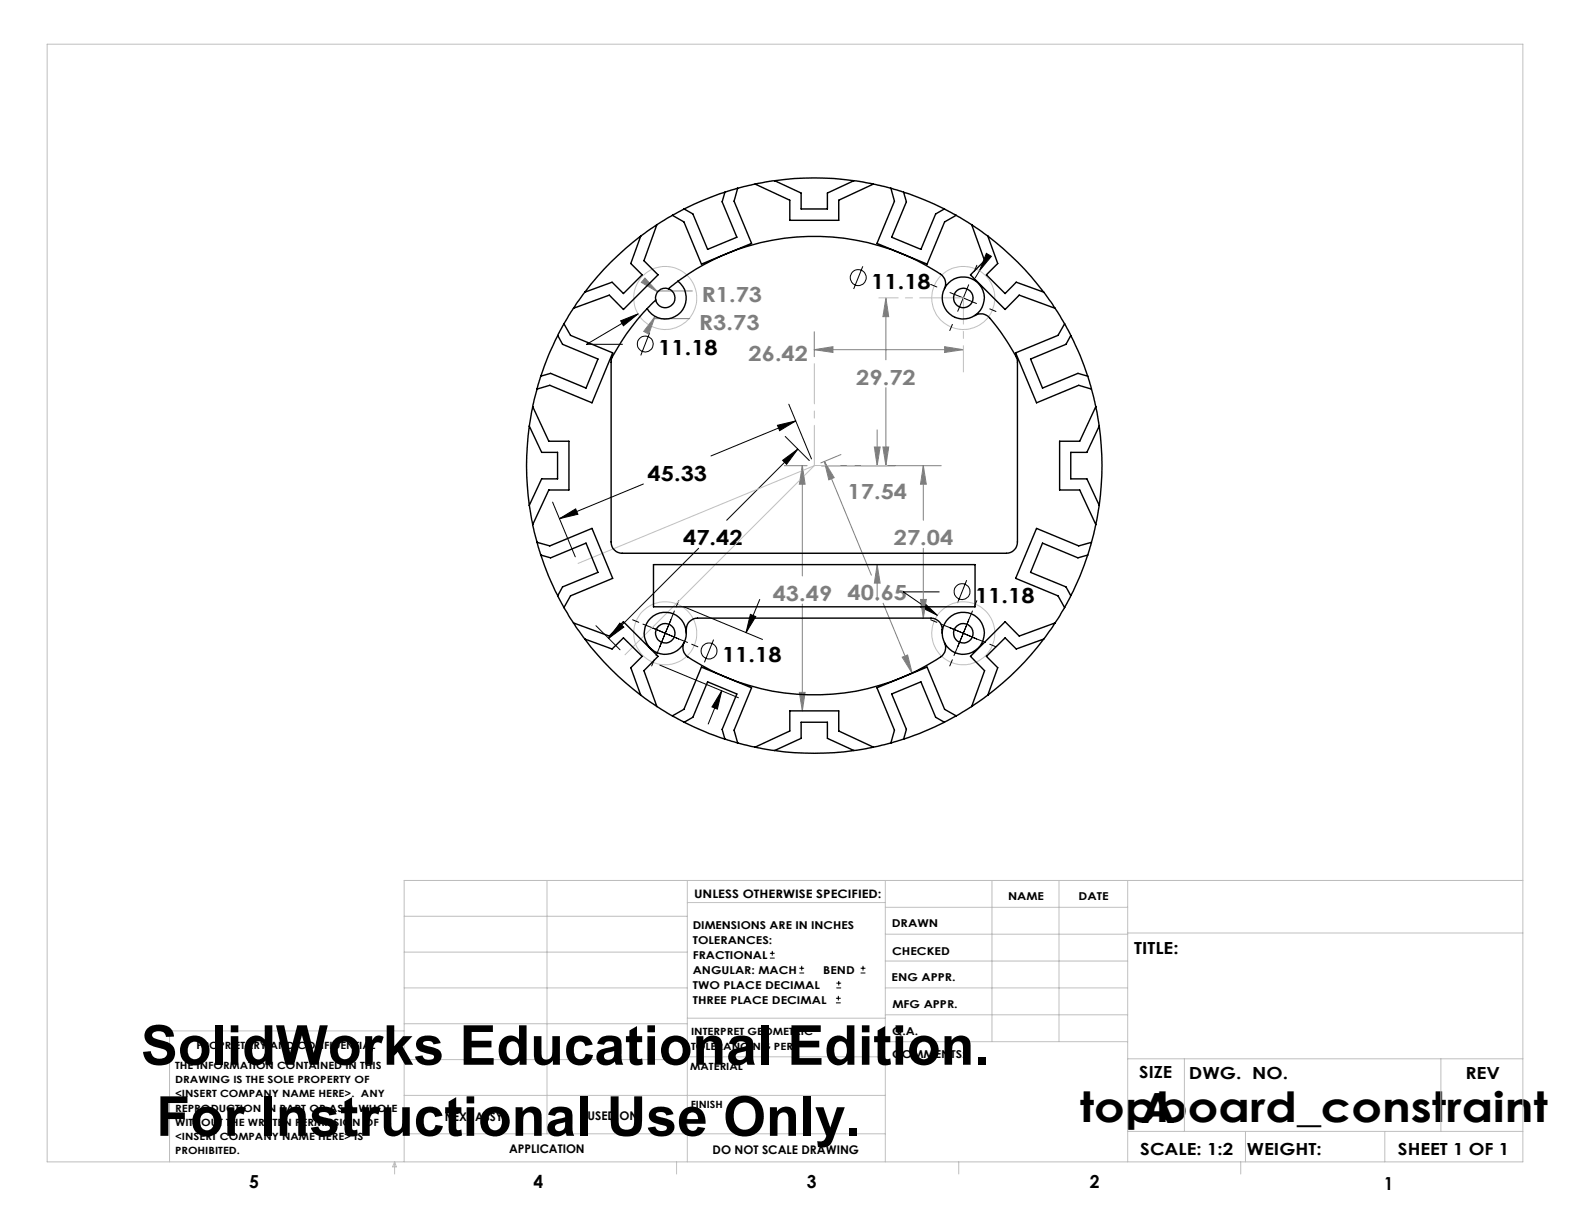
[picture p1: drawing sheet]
<svg xmlns="http://www.w3.org/2000/svg" width="279mm" height="216mm" viewBox="0 0 279 216" stroke-linecap="round" stroke-linejoin="round" font-family="sans-serif">
<g fill="none" stroke="#000" stroke-width=".18">
<path d="M110 56.9l3.1-1.3-2.6 2.1zM113.1 55.6l-9.1 5.4h6.3M115.2 58.9l-1.6 4.1M153 47.2l-1.7 4M165 50.4l1.1 .5M168.4 51.9l2.4 .9M168.8 57.5l-.4 1.1M170.8 52.8l-1 2.4M170.8 52.8l2.3 1M171.7 50.5l-.9 2.3M173.2 47l-.5 1.1M173.6 48l-.7 1.2"/>
<path d="M174.9 44.9l.9 .5-2.2 2.6zM175.5 54.8l1.1 .4M137.8 75.4l3.3-.8-2.9 1.7zM139.2 77.4l4.3 4.2M139.8 71.6l4.1 9.8M141.1 74.6l-15.1 6.2M141.4 79.6l-12.6 12.6M98 89l4 9.7M99.2 91.9l2.9-1.7 .3 1zM114.1 85.8l-14.9 6.1M123.9 97.2l-16 15.9M138.7 81.6l2.7-2-1.9 2.7z"/>
<path d="M105.7 110.9l4.2 4.3M109.9 110.5l.7 .7-2.7 1.9zM112.1 109.9l1.1 .4M114 110.6l3.9 1.7M116 116.9l-.5 1.1M117 117.9l13.9 5.8M117.9 112.3l-1.6 3.9M117.9 112.3l4 1.6M118.9 109.9l-1 2.4M119.6 108.3l-1.7 4M120.3 106.5l-.4 1.1M121.2 107.6l14 5.7"/>
<path d="M122.6 114.2l1.1 .5M126.5 113.4l-1.6 4M133 108.9l1 .4-1.7 2.8zM134.7 106.3l-2.4 5.8M163.8 106.8l2.4 2.3-3-1.5zM165 109.9l1.1 .4M166.5 104.9h-6.3l6 4.2M166.8 110.6l4 1.7M168.8 116.9l-.4 1.1M170.8 112.3l-1.7 3.9M170.8 112.3l3.9 1.6M171.4 102.8l-1.6 4.1"/>
<path d="M171.7 109.9l-.9 2.4M172.4 108.3l-1.6 4M173.2 106.5l-.5 1.1M175.5 114.2l1.1 .5M128 122.4l-.8 3.3-1-.4zM128 122.4l-2.4 5.9M136.5 169.8h.8M136.5 169h.8M136.9 168.6v.8M141.7 172.5h.9M141.7 171.6h.9M142.1 171.2v.8"/>
<path d="M148.2 177.8h.8M148.2 177h.8M148.3 175.1h.8M148.3 174.3h.8M148.6 176.5v.8M148.7 173.9v.8M152.6 172.5h.8M152.6 171.6h.8M153 171.2v.8"/>
<circle cx="152.1" cy="49.2" r="1.42"/>
<circle cx="114.4" cy="61" r="1.41"/>
<circle cx="125.7" cy="115.4" r="1.41"/>
<circle cx="170.6" cy="104.9" r="1.41"/>
</g>
<g fill="none" stroke="#808080" stroke-width=".18">
<path d="M114.3 49.3l2.3 2.5-2.9-1.7zM116.1 56.1l-1.1 3.1-.9-.5zM116.1 56.1l-.2 .4h6.4M122.7 51.6h-6.3l.2 .2M144.4 58.8v4.4M157.1 52.8v11M157.1 52.8l.5 3.3h-1.1zM144.4 62h26.4M144.4 62l3.3-.5v1zM144.4 62h.1M155 79.2h1l-.5 3.3zM155.5 76.2v6.3"/>
<path d="M156.5 79.2h1.1l-.5 3.3zM157.1 68.7v13.8M167.5 61.5l3.3 .5-3.3 .5zM139.1 82.5h4M142.2 82.5v19.6M142.2 82.5l.5 3.3h-1zM145.6 82.5h21.3M146.2 81.8l8.3 20.2M146.2 81.8l1.7 2.9-1 .4zM149.1 80.6l-3.6 1.5M163.7 82.5v9.7M163.7 97.2v12.4"/>
<path d="M163.7 82.5l.5 3.3h-1zM142.2 107.1v18.9M155.5 100.1v6.3M155.5 100.1l.5 3.3h-1zM156.6 106.9l5.1 12.4M159.9 116.5l1-.4 .8 3.2zM163.2 106.3h1l-.5 3.3zM141.7 122.7h1l-.5 3.3z"/>
</g>
<g fill="none" stroke="#c0c0c0" stroke-width=".18">
<path d="M8.4 7.8h261.6v198.2h-261.6zM102.5 99.9l41.9-17.4-33.6 33.6M97 156.1v44.9M121.8 156.1v49.9M121.8 160h35.2M157 156.1v49.9M175.9 156.1v28.5M187.7 156.1v28.5M199.9 156.1v49.9M270 156.1h-198.4v49.9M71.6 175.1h50.2M71.6 168.8h50.2"/>
<path d="M71.6 162.4h50.2M157 170.4h42.9M157 165.6h42.9M157 160.8h42.9M157 175.1h42.9M157 179.9h42.9M199.9 165.4h70.1M71.6 194.2h85.4M71.6 187.8h50.2M71.6 181.5h50.2M71.6 182.7h-41.5v23.3M121.8 187.3h35.2"/>
<path d="M121.8 180.5h35.2M157 184.6h42.9M199.9 187.7h70.1M210 187.7v12.9M255.4 187.7v12.9M70 206v2.1M70 206l.3 .8h-.7zM71.6 201h85.4M119.9 206v2.1M170 206v2.1M199.9 200.6h70.1M220 206v2.1"/>
<path d="M220.8 200.6v5.4M245.5 200.6v5.4"/>
<circle cx="117.9" cy="52.8" r="5.6"/>
<circle cx="170.8" cy="52.8" r="5.6"/>
<circle cx="117.9" cy="112.3" r="5.6"/>
<circle cx="170.8" cy="112.3" r="5.6"/>
</g>
<path d="M144.4 82.5v-18" fill="none" stroke="#c0c0c0" stroke-width=".18" stroke-dasharray="15.2 1.3 1.3 1.3" stroke-dashoffset="8.1"/>
<path d="M144.4 82.5h12.9" fill="none" stroke="#c0c0c0" stroke-width=".18" stroke-dasharray="15.2 1.3 1.3 1.3" stroke-dashoffset="10.7"/>
<path d="M170.8 52.8v13.1" fill="none" stroke="#c0c0c0" stroke-width=".18" stroke-dasharray="15.2 1.3 1.3 1.3" stroke-dashoffset="10.6"/>
<path d="M170.8 52.8h-15" fill="none" stroke="#c0c0c0" stroke-width=".18" stroke-dasharray="15.2 1.3 1.3 1.3" stroke-dashoffset="7.5"/>
<path d="M138.7 81.6l2.7-2-1.9 2.7zM109.9 110.5l.7 .7-2.7 1.9zM137.8 75.4l3.3-.8-2.9 1.7zM99.2 91.9l2.9-1.7 .3 1zM128 122.4l-.8 3.3-1-.4zM133 108.9l1 .4-1.7 2.8zM110 56.9l.5 .8 2.6-2.1zM174.9 44.9l-1.3 3.1 2.2-2.6zM163.8 106.8l-.6 .8 3 1.5z" fill="#000"/>
<g fill="#808080">
<path d="M142.2 82.5l.5 3.3h-1zM141.7 122.7h1l-.5 3.3zM146.2 81.8l1.7 2.9-1 .4zM159.9 116.5l1-.4 .8 3.2zM157.1 52.8l.5 3.3h-1.1zM156.5 79.2h1.1l-.5 3.3zM167.5 61.5l3.3 .5-3.3 .5zM144.4 62l3.3-.5v1zM155 79.2h1l-.5 3.3zM155.5 100.1l.5 3.3h-1zM163.7 82.5l.5 3.3h-1zM163.2 106.3h1l-.5 3.3z"/>
<path d="M114.3 49.3l-.6 .8 2.9 1.7zM116.1 56.1l-2 2.6 .9 .5z"/>
</g>
<g fill="none" stroke="#000" stroke-width=".25">
<path d="M116.5 39.8l-2.9 2M116.5 39.8l-2.3 6.4 2.5 2.5-6.2 6.2-2.5-2.6-6.3 2.3M119.2 38.2l-2.7 1.6M121.3 37l-2.1 1.2M128.5 34.1a50.8 50.8 0 0 0-7.2 2.9M128.5 34.1l-.5 1.7 2.6 6.3-5.2 2.1-2.6-6.3-1.5-.9M130.8 33.4l-2.3 .7M130.8 33.4l-.7 2.3 3.1 7.4-8.8 3.7-3.2-7.5-2-1.1M133.9 32.6l-3.1 .8M133.9 32.6l6.1 2.9v3.6h8.7v-3.6l6.1-2.9M137.3 32l-3.4 .6M137.3 32a50.1 50.1 0 0 1 14.1 0"/>
<path d="M137.3 32l4.7 2.2v2.8h4.7v-2.8l4.7-2.2M151.4 32l3.4 .6M154.8 32.6l3.1 .8M157.9 33.4l2.3 .7M157.9 33.4l.7 2.3-3.1 7.4 8.9 3.7 3.1-7.5 2-1.1M160.2 34.1a50.8 50.8 0 0 1 7.2 2.9M160.2 34.1l.5 1.7-2.6 6.3 5.2 2.1 2.6-6.3 1.5-.9M167.4 37l2.1 1.2M169.5 38.2l2.8 1.6M172.3 39.8l2.8 2M172.3 39.8l2.3 6.4-2.6 2.5 6.2 6.2 2.5-2.6 6.3 2.3M98.9 59.5a43.8 43.8 0 0 0-3 7.2"/>
<path d="M98.9 59.5l.8 1.5 6.3 2.6-2.1 5.2-6.3-2.6-1.7 .5M100 57.4l-1.1 2.1M100 57.4l1.1 2 7.5 3.1-3.6 8.9-7.5-3.1-2.3 .7M101.7 54.6l-1.7 2.8M103.7 51.8l-2 2.8M113.6 41.8a50.9 50.9 0 0 0-9.9 10M113.6 41.8l-1.8 4.9 2 2-3.3 3.3-2-2-4.8 1.8M114.7 54.7a37.3 37.3 0 0 0-6.3 9l-.1 32.4a1.99 1.99 0 0 0 2 2h68.1a1.99 1.99 0 0 0 2-2v-32.1l-.2-.5a35.3 35.3 0 0 0-5-7.4l-.3-.2a1.99 1.99 0 0 0-2.1 .1M116.2 53.2l-1.5 1.5M118.5 51.2a1.72 1.72 0 0 1 .6 2.9 1.72 1.72 0 0 1-2.9-.9M118.5 51.2a1.75 1.75 0 0 0-2.3 2M120.2 49.8l-1.7 1.4"/>
<path d="M120.2 49.8a3.7 3.7 0 0 1 .2 5.8 3.7 3.7 0 0 1-5.7-.9M120.2 49.8a40.6 40.6 0 0 1 46.8-1l.3 .3a1.9 1.9 0 0 1 .1 2.1M175.1 41.8a50.9 50.9 0 0 1 9.9 10M175.1 41.8l1.8 4.9-2 2 3.3 3.3 2-2 4.8 1.8M185 51.8l2 2.8M187 54.6l1.7 2.8M188.7 57.4l1.1 2.1M188.7 57.4l-1.1 2-7.5 3.1 3.7 8.9 7.4-3.1 2.3 .7M189.8 59.5a43.8 43.8 0 0 1 3 7.2M189.8 59.5l-.8 1.5-6.3 2.6 2.1 5.2 6.3-2.6 1.7 .5M93.8 75.5a50.1 50.1 0 0 0 0 14.1M93.8 75.5l2.2 4.7h2.8v4.7h-2.8l-2.2 4.7"/>
<path d="M94.4 72.1l-.6 3.4M94.4 72.1l2.9 6.1h3.6v8.7h-3.6l-2.9 6.1M95.2 69l-.8 3.1M95.9 66.7l-.7 2.3M192.8 66.7l.7 2.3M193.5 69l.8 3.1M194.3 72.1l.6 3.4M194.3 72.1l-2.9 6.1h-3.5v8.7h3.5l2.9 6.1M194.9 75.5a50.1 50.1 0 0 1 0 14.1M194.9 75.5l-2.2 4.7h-2.9v4.7h2.9l2.2 4.7M93.8 89.6l.6 3.4M94.4 93l.8 3.1"/>
<path d="M95.2 96.1l.7 2.3M95.2 96.1l2.3 .7 7.5-3.1 3.6 8.8-7.5 3.1-1.1 2.1M95.9 98.4a43.8 43.8 0 0 0 3 7.2M95.9 98.4l1.7 .5 6.3-2.6 2.1 5.2-6.3 2.5-.8 1.6M192.8 98.4a43.8 43.8 0 0 1-3 7.2M192.8 98.4l-1.7 .5-6.3-2.6-2.1 5.2 6.3 2.5 .8 1.6M193.5 96.1l-.7 2.3M193.5 96.1l-2.3 .7-7.4-3.1-3.7 8.8 7.5 3.1 1.1 2.1M194.3 93l-.8 3.1M194.9 89.6l-.6 3.4M98.9 105.6l1.1 2.1M100 107.7l1.7 2.7"/>
<path d="M101.7 110.4l2 2.9M101.7 110.4l6.3 2.3 2.5-2.5 6.2 6.1-2.5 2.6 2.3 6.3M103.7 113.3a50.9 50.9 0 0 0 9.9 9.9M103.7 113.3l4.8 1.7 2-1.9 3.3 3.2-2 2.1 1.8 4.8M115.9 100.1h57v7.5h-57zM121.3 113.9a1.99 1.99 0 0 0 .7 2.6 40.7 40.7 0 0 0 45-.3l.6-.9a1.86 1.86 0 0 0-.2-1.4M121.7 112.3a2.11 2.11 0 0 1 1.9-2.7h41.5a2.12 2.12 0 0 1 1.9 2.7M185 113.3a50.9 50.9 0 0 1-9.9 9.9M185 113.3l-4.8 1.7-2-1.9-3.3 3.2 2 2.1-1.8 4.8M187 110.4l-2 2.9M187 110.4l-6.3 2.3-2.5-2.5-6.2 6.1 2.6 2.6-2.3 6.3M188.7 107.7l-1.7 2.7"/>
<path d="M189.8 105.6l-1.1 2.1M113.6 123.2l2.9 2M116.5 125.2l2.7 1.7M119.2 126.9l2.1 1.1M119.2 126.9l2-1.2 3.2-7.4 8.8 3.6-3.1 7.5 .7 2.3M121.3 128a57.1 57.1 0 0 0 7.2 3M121.3 128l1.5-.9 2.6-6.2 5.2 2.1-2.6 6.3 .5 1.7M128.5 131l2.3 .7M130.8 131.7l3.1 .7M133.9 132.4l3.4 .6M133.9 132.4l6.1-2.8v-3.6h8.7v3.6l6.1 2.8M137.3 133a50.1 50.1 0 0 0 14.1 0"/>
<path d="M137.3 133l4.7-2.1v-2.9h4.7v2.9l4.7 2.1M154.8 132.4l-3.4 .6M157.9 131.7l-3.1 .7M160.2 131l-2.3 .7M167.4 128a57.1 57.1 0 0 1-7.2 3M167.4 128l-1.5-.9-2.6-6.2-5.2 2.1 2.6 6.3-.5 1.7M169.5 126.9l-2.1 1.1M169.5 126.9l-2-1.2-3.1-7.4-8.9 3.6 3.1 7.5-.7 2.3M172.3 125.2l-2.8 1.7M175.1 123.2l-2.8 2"/>
<circle cx="170.8" cy="52.8" r="3.7"/>
<circle cx="170.8" cy="52.8" r="1.73"/>
<circle cx="117.9" cy="112.3" r="3.7"/>
<circle cx="117.9" cy="112.3" r="1.73"/>
<circle cx="170.8" cy="112.3" r="3.7"/>
<circle cx="170.8" cy="112.3" r="1.73"/>
</g>
<g font-size="9.8">
<text x="25" y="188.7">SolidWorks Educational Edition.</text>
<text x="27.7" y="201.3">For Instructional Use Only.</text>
</g>
<g font-size="7.4">
<text x="191.4" y="198.9">topboard_constraint</text>
<text x="202.2" y="199.1">A</text>
</g>
<g font-size="3.7" fill="#808080">
<text x="124.4" y="53.5">R1.73</text>
<text x="123.9" y="58.4">R3.73</text>
<text x="132.7" y="63.9">26.42</text>
<text x="151.8" y="68.2">29.72</text>
<text x="150.3" y="88.5">17.54</text>
<text x="158.5" y="96.7">27.04</text>
<text x="137" y="106.5">43.49</text>
<text x="150.3" y="106.4">40.65</text>
</g>
<g font-size="3.7">
<text x="154.5" y="51.2">11.18</text>
<text x="116.7" y="63">11.18</text>
<text x="114.8" y="85.3">45.33</text>
<text x="121.1" y="96.7">47.42</text>
<text x="172.9" y="106.8">11.18</text>
<text x="128" y="117.4">11.18</text>
</g>
<g font-size="3.2">
<text x="44.2" y="210.6">5</text>
<text x="94.6" y="210.6">4</text>
<text x="143.1" y="210.6">3</text>
<text x="193.2" y="210.6">2</text>
<text x="245.4" y="210.9">1</text>
</g>
<g font-size="3">
<text x="201.1" y="169.1">TITLE:</text>
<text x="202" y="191.1">SIZE</text>
<text x="210.8" y="191.2">DWG. NO.</text>
<text x="259.8" y="191.3">REV</text>
<text x="202.1" y="204.7">SCALE: 1:2</text>
<text x="221" y="204.8">WEIGHT:</text>
<text x="247.8" y="204.7">SHEET 1 OF 1</text>
</g>
<g font-size="2.1">
<text x="123.1" y="159.1">UNLESS OTHERWISE SPECIFIED:</text>
<text x="78.8" y="198.6">NEXT ASSY</text>
<text x="104.2" y="198.6">USED ON</text>
<text x="90.2" y="204.4">APPLICATION</text>
<text x="126.3" y="204.5">DO NOT SCALE DRAWING</text>
</g>
<g font-size="1.9">
<text x="178.7" y="159.6">NAME</text>
<text x="191.2" y="159.6">DATE</text>
<text x="122.8" y="164.7">DIMENSIONS ARE IN INCHES</text>
<text x="122.8" y="167.4">TOLERANCES:</text>
<text x="158.1" y="164.4">DRAWN</text>
<text x="122.8" y="170">FRACTIONAL</text>
<text x="122.8" y="172.7">ANGULAR: MACH</text>
<text x="145.9" y="172.7">BEND</text>
<text x="158.1" y="173.9">ENG APPR.</text>
<text x="158.2" y="169.3">CHECKED</text>
<text x="122.8" y="175.3">TWO PLACE DECIMAL</text>
<text x="122.8" y="178">THREE PLACE DECIMAL</text>
<text x="158.2" y="178.7">MFG APPR.</text>
<text x="158.2" y="183.4">Q.A.</text>
<text x="158.2" y="187.6">COMMENTS:</text>
</g>
<g font-size="1.8">
<text x="34.8" y="185.9">PROPRIETARY AND CONFIDENTIAL</text>
<text x="122.5" y="183.5">INTERPRET GEOMETRIC</text>
<text x="31.1" y="189.5">THE INFORMATION CONTAINED IN THIS</text>
<text x="31.1" y="192">DRAWING IS THE SOLE PROPERTY OF</text>
<text x="122.4" y="189.6">MATERIAL</text>
<text x="122.5" y="186.1">TOLERANCING PER:</text>
<text x="31.1" y="194.5">&lt;INSERT COMPANY NAME HERE&gt;. ANY</text>
<text x="31.1" y="197">REPRODUCTION IN PART OR AS A WHOLE</text>
<text x="122.4" y="196.4">FINISH</text>
<text x="31.1" y="199.5">WITHOUT THE WRITTEN PERMISSION OF</text>
<text x="31.1" y="202.1">&lt;INSERT COMPANY NAME HERE&gt; IS</text>
<text x="31.1" y="204.6">PROHIBITED.</text>
</g>
</svg>
